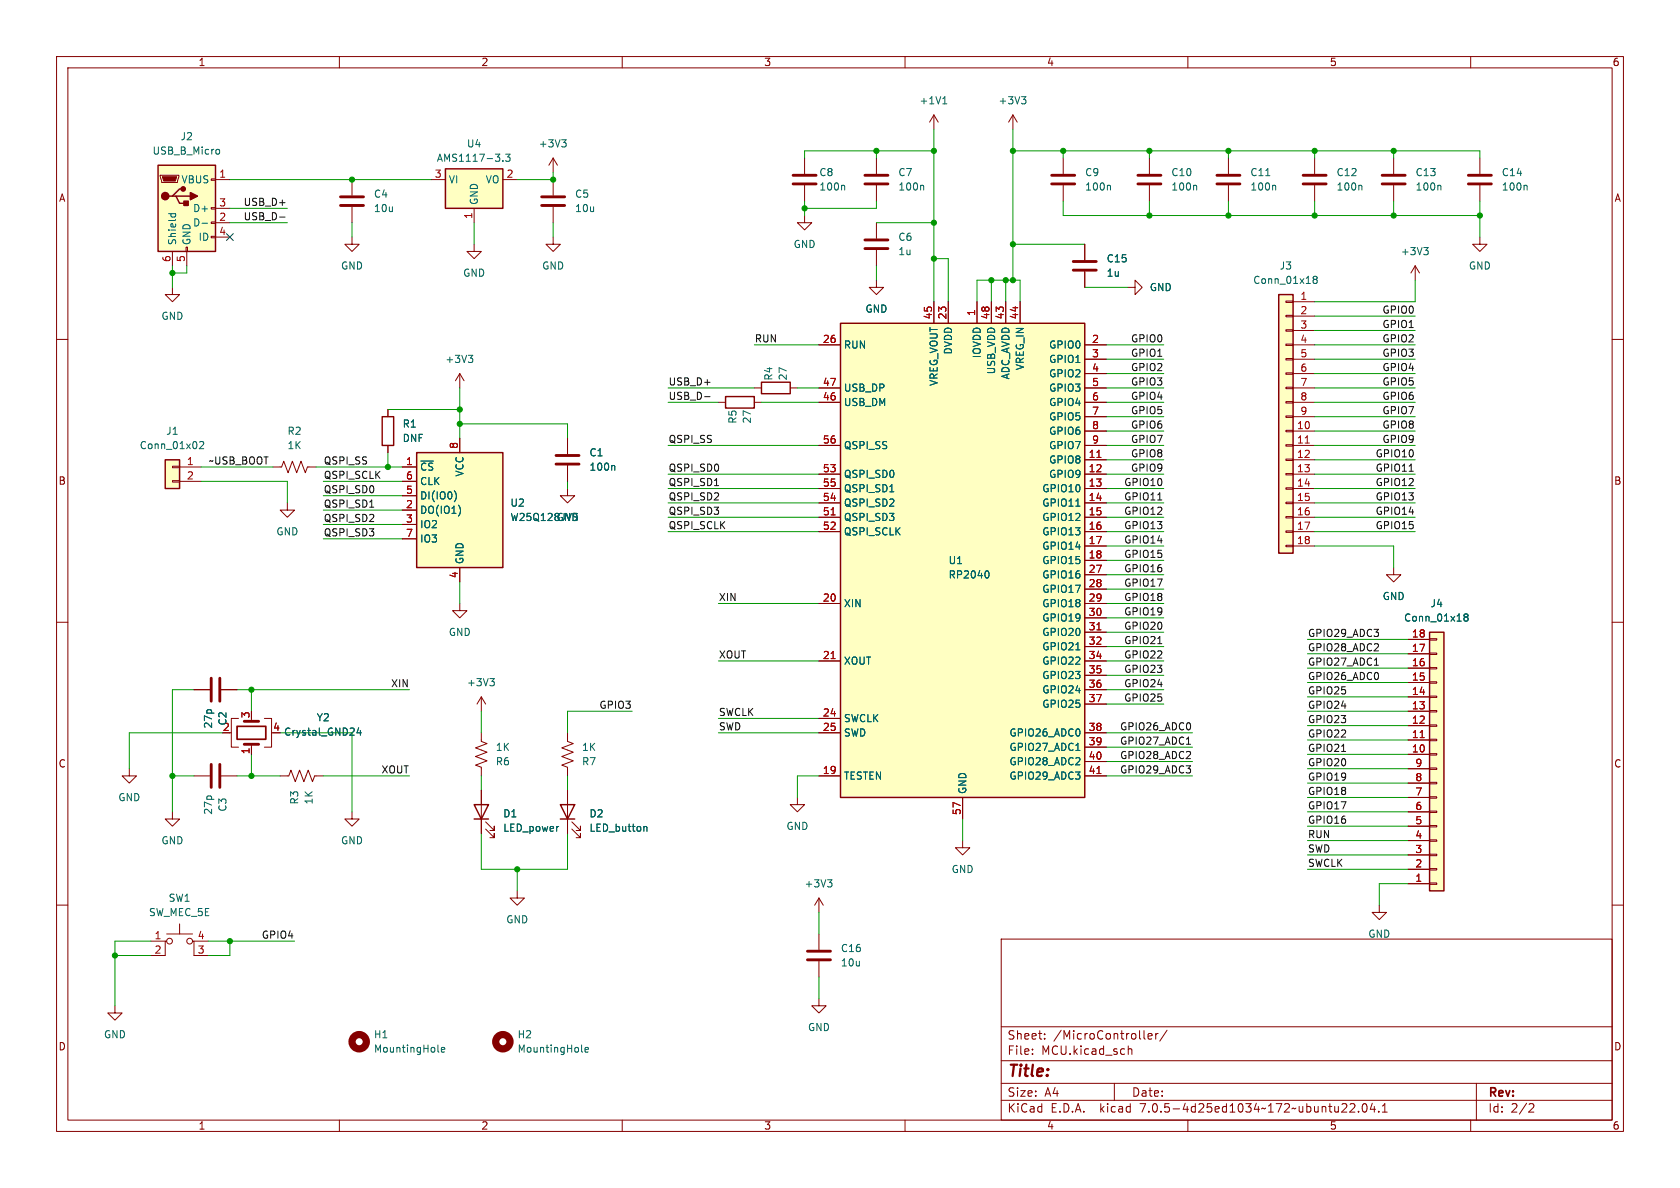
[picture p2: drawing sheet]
<svg xmlns="http://www.w3.org/2000/svg" width="297mm" height="210mm" viewBox="0 0 297 210" stroke-linecap="round" stroke-linejoin="round" font-family="sans-serif">
<g fill="none" stroke="#840000" stroke-width=".18">
<path d="M10 10h277v190h-277zM12 12h273v186h-273zM60 10v2M110 10v2M160 10v2M210 10v2M260 10v2M28.3 31h3.3v.2l-.2 1.1h-2.8zM37.3 39.2h.8v.3h-.8zM37.3 36.7h.8v.3h-.8zM37.3 31.6h.8v.3h-.8zM38.1 31.8h2.5"/>
<path d="M38.1 39.4h2.5M38.1 36.8h2.5M62.2 31.8v2.7M62.2 36.6v2.8M76.2 31.8h2.5M83.8 36.8v2.6M88.9 31.8h2.5M97.8 27.9v2.6M97.8 31.8v2.7M97.8 36.6v2.8M97.8 27.9l-.8 1.3M97.8 27.9l.8 1.3"/>
<path d="M142.2 38.1v1.3h1.3l-1.3 1.2-1.2-1.2h1.2M142.2 27.9v2.8M142.2 32.8v2.8M154.9 27.9v2.8M154.9 32.8v2.8M154.9 39.4v2.8M165.1 20.3v2.6M165.1 20.3l-.8 1.3M165.1 20.3l.8 1.3M179.1 20.3l-.8 1.3M179.1 20.3v2.6M179.1 20.3l.7 1.3"/>
<path d="M188 27.9v2.8M188 32.8v2.8M203.2 27.9v2.8M203.2 32.8v2.8M217.2 27.9v2.8M217.2 32.8v2.8M232.4 27.9v2.8M232.4 32.8v2.8M246.4 27.9v2.8M246.4 32.8v2.8M261.6 27.9v2.8M261.6 32.8v2.8"/>
<path d="M10 60h2M30.5 50.8v1.3h1.2l-1.2 1.2-1.3-1.2h1.3M30.5 44.5v2.5M32.9 43.7h.2v.8h-.2zM33 44.5v2.5M37.3 41.8h.8v.2h-.8zM38.1 41.9h2.5M62.2 41.9v1.3h1.3l-1.3 1.3-1.2-1.3h1.2M83.8 43.2v1.3h1.3l-1.3 1.2-1.3-1.2h1.3M97.8 41.9v1.3h1.3l-1.3 1.3-1.3-1.3h1.3M154.9 49.5v1.3h1.3l-1.3 1.3-1.2-1.3h1.2M154.9 44.2v2.8"/>
<path d="M165.1 53.3v3.9M167.6 53.3v3.9M172.7 53.3v3.9M175.3 53.3v3.9M177.8 53.3v3.9M180.3 53.3v3.9M191.8 43.2v2.8M191.8 48v2.8M199.4 50.8h1.3v-1.3l1.2 1.3-1.2 1.3v-1.3M227.3 58.3h1.3v.2h-1.3zM227.3 55.8h1.3v.2h-1.3zM227.3 53.2h1.3v.3h-1.3z"/>
<path d="M228.6 53.3h3.8M228.6 55.9h3.8M228.6 58.4h3.8M250.2 47l-.8 1.3M250.2 47v2.5M250.2 47l.8 1.3M261.6 41.9v1.3h1.3l-1.3 1.3-1.3-1.3h1.3M285 60h2M68.6 72.4v1.3M68.6 78.7v1.3M81.3 66v2.6M81.3 77.5v2.5"/>
<path d="M81.3 66l-.8 1.3M81.3 66l.7 1.3M100.3 77.5v2.8M127 71.1h1.3M133.3 68.6h1.3M133.3 71.1h1.3M139.7 68.6h1.3M144.8 68.6h3.8M144.8 71.1h3.8M144.8 78.7h3.8M144.8 61h3.8M191.8 68.6h3.8"/>
<path d="M191.8 71.1h3.8M191.8 76.2h3.8M191.8 78.7h3.8M191.8 61h3.8M191.8 63.5h3.8M191.8 66h3.8M191.8 73.7h3.8M227.3 78.6h1.3v.3h-1.3zM227.3 76.1h1.3v.2h-1.3zM227.3 73.5h1.3v.3h-1.3zM227.3 71h1.3v.2h-1.3zM227.3 68.5h1.3v.2h-1.3z"/>
<path d="M227.3 65.9h1.3v.3h-1.3zM227.3 63.4h1.3v.2h-1.3zM227.3 60.8h1.3v.3h-1.3zM228.6 68.6h3.8M228.6 71.1h3.8M228.6 76.2h3.8M228.6 78.7h3.8M228.6 61h3.8M228.6 63.5h3.8M228.6 66h3.8M228.6 73.7h3.8M30.5 85h1.2v.2h-1.2z"/>
<path d="M30.5 82.4h1.2v.3h-1.2zM31.7 82.6h3.9M31.7 85.1h3.9M48.3 82.6h1.5l.4-1.1 .7 2.1 .8-2.1 .8 2.1 .7-2.1 .8 2.1 .4-1h1.5M50.8 88.9v1.3h1.3l-1.3 1.2-1.3-1.2h1.3M71.1 82.6h2.6M71.1 90.2h2.6M71.1 92.7h2.6M71.1 87.6h2.6M71.1 85.1h2.6M71.1 95.3h2.6M100.3 86.4v1.2h1.3l-1.3 1.3-1.2-1.3h1.2"/>
<path d="M100.3 82.3v2.8M144.8 83.8h3.8M144.8 86.4h3.8M144.8 88.9h3.8M144.8 91.4h3.8M144.8 94h3.8M191.8 81.3h3.8M191.8 83.8h3.8M191.8 86.4h3.8M191.8 88.9h3.8M191.8 91.4h3.8M191.8 94h3.8"/>
<path d="M191.8 96.5h3.8M191.8 99.1h3.8M227.3 96.4h1.3v.2h-1.3zM227.3 93.9h1.3v.2h-1.3zM227.3 91.3h1.3v.3h-1.3zM227.3 88.8h1.3v.2h-1.3zM227.3 86.2h1.3v.3h-1.3zM227.3 83.7h1.3v.2h-1.3zM227.3 81.2h1.3v.2h-1.3zM228.6 81.3h3.8M228.6 83.8h3.8M228.6 86.4h3.8"/>
<path d="M228.6 88.9h3.8M228.6 91.4h3.8M228.6 94h3.8M228.6 96.5h3.8M10 110h2M81.3 106.7v1.3h1.2l-1.2 1.2-1.3-1.2h1.3M81.3 100.3v2.6M144.8 106.7h3.8M144.8 116.8h3.8M191.8 106.7h3.8M191.8 116.8h3.8M191.8 101.6h3.8"/>
<path d="M191.8 104.1h3.8M191.8 109.2h3.8M191.8 111.8h3.8M191.8 114.3h3.8M191.8 119.4h3.8M246.4 100.3v1.3h1.2l-1.2 1.3-1.3-1.3h1.3M248.9 118.1h3.8M248.9 115.6h3.8M248.9 113h3.8M252.7 112.9h1.3v.3h-1.3zM252.7 115.4h1.3v.3h-1.3zM252.7 118h1.3v.2h-1.3z"/>
<path d="M285 110h2M22.9 135.9v1.3h1.2l-1.2 1.2-1.3-1.2h1.3M34.3 137.2h2.8M34.3 121.9h2.8M39.1 137.2h2.8M39.1 121.9h2.8M40.6 129.5h.3M42.2 127h-1.3v5.1h1.3M44.4 131.6v1.8M46.7 127h1.3v5.1h-1.3M49.5 137.2h1.6l.3-1.1 .8 2.1 .8-2.1 .7 2.1 .8-2.1 .7 2.1 .4-1h1.5M85.1 129.5v1.6l1 .3-2 .8 2 .8-2 .7 2 .8-2 .8 1 .3v1.6"/>
<path d="M85.1 123.2v2.5M85.1 139.7v7.6M85.1 123.2l-.8 1.3M85.1 123.2l.8 1.3M100.3 129.5v1.6l1 .3-2 .8 2 .8-2 .7 2 .8-2 .8 1 .3v1.6M100.3 139.7v7.6M144.8 137.2h3.8M144.8 127h3.8M144.8 129.5h3.8M191.8 137.2h3.8M191.8 129.5h3.8M191.8 121.9h3.8"/>
<path d="M191.8 124.5h3.8M191.8 132.1h3.8M191.8 134.6h3.8M248.9 133.4h3.8M248.9 130.8h3.8M248.9 128.3h3.8M248.9 125.7h3.8M248.9 123.2h3.8M248.9 120.7h3.8M248.9 138.4h3.8M248.9 135.9h3.8M252.7 120.5h1.3v.3h-1.3z"/>
<path d="M252.7 123.1h1.3v.2h-1.3zM252.7 125.6h1.3v.3h-1.3zM252.7 128.1h1.3v.3h-1.3zM252.7 130.7h1.3v.2h-1.3zM252.7 133.2h1.3v.3h-1.3zM252.7 135.8h1.3v.2h-1.3zM252.7 138.3h1.3v.3h-1.3zM10 160h2M30.5 143.5v1.3h1.2l-1.2 1.3-1.3-1.3h1.3M62.2 143.5v1.3h1.3l-1.3 1.3-1.2-1.3h1.2M85.9 146.6l1.5 1.5v-.8v.8h-.8M85.9 145.3l1.5 1.5v-.7v.7h-.8"/>
<path d="M91.4 157.5v1.3h1.3l-1.3 1.2-1.2-1.2h1.2M101.1 146.6l1.5 1.5v-.8v.8h-.7M101.1 145.3l1.5 1.5v-.7v.7h-.7M141 141v1.2h1.2l-1.2 1.3-1.3-1.3h1.3M144.8 158.8l-.8 1.2M144.8 158.8v2.5M144.8 158.8l.7 1.2M170.2 148.6v1.3h1.2l-1.2 1.2-1.3-1.2h1.3M170.2 141v3.8M248.9 156.2h3.8M248.9 153.7h3.8M248.9 151.1h3.8"/>
<path d="M248.9 148.6h3.8M248.9 146.1h3.8M248.9 143.5h3.8M248.9 141h3.8M252.7 140.8h1.3v.3h-1.3zM252.7 143.4h1.3v.2h-1.3zM252.7 145.9h1.3v.3h-1.3zM252.7 148.5h1.3v.2h-1.3zM252.7 151h1.3v.3h-1.3zM252.7 153.5h1.3v.3h-1.3zM252.7 156.1h1.3v.2h-1.3zM285 160h2"/>
<path d="M20.3 177.8v1.3h1.3l-1.3 1.2-1.3-1.2h1.3M26.7 166.4h2.5M29.5 166.4h-.3v2.5h-2.5M29.5 165.1h4.5M31.7 163.3v1.8M34 166.4h.3v2.5h2.5M34.3 166.4h2.5M144.8 176.5v1.3h1.2l-1.2 1.3-1.3-1.3h1.3M144.8 165.1v2.8M144.8 169.9v2.8M177 166h108v32h-108zM243.8 160v1.3h1.3l-1.3 1.3-1.2-1.3h1.2"/>
<path d="M60 198v2M110 198v2M160 198v2M177 194.5h108M177 191.5h108M177 187.5h108M177 181.5h108M182.5 186.3v.1M182.5 185.5v.1M184.7 183.6v.1M184.7 182.8v.1M197 191.5v3"/>
<path d="M199.5 184.9v1.5M199.5 185.5l.2-.1 .3 .1 .1 .9M202.2 182.2v1.3l.3 .2M203 183.2l.7-.1-.1-.3-.4-.1-.2 .2v.7h.6M204.3 182.7v1M204.7 182.7l-.2 .1-.2 .2M206.3 182.1l-1.3 2M210 198v2M237.2 196.6h.9M238 195.2v.5M238.7 195.2l.5-.1 .3 .1v.3l-.9 1.1h.9M240.2 196.5v.1"/>
<path d="M241 195.2l.2-.1a.81 .81 0 0 1 .6 .6 .81 .81 0 0 1-.3 .8l-.2 .1a.81 .81 0 0 1-.3-1.4zM242.6 195l-.4 1.1h1M243 195.6v1M243.7 196.5v.1M244.4 196.6h.8M244.4 195.5l.4-.4v1.5M260 198v2M261 191.5v6.5M270.5 195.1l.5 .1 .2 .3-1 1.1h1"/>
<circle cx="30" cy="166.4" r=".51"/>
<circle cx="33.5" cy="166.4" r=".51"/>
</g>
<g fill="none" stroke="#840000" stroke-width=".51">
<path d="M60.2 36.3h4.1M60.2 34.8h4.1M95.8 36.3h4M95.8 34.8h4M140.2 32.5h4.1M140.2 31h4.1M152.9 32.5h4.1M152.9 31h4.1M185.9 32.5h4.1M185.9 31h4.1M201.2 32.5h4M201.2 31h4"/>
<path d="M215.1 32.5h4.1M215.1 31h4.1M230.4 32.5h4M230.4 31h4M244.3 32.5h4.1M244.3 31h4.1M259.6 32.5h4.1M259.6 31h4.1M152.9 43.9h4.1M152.9 42.4h4.1M189.7 46.2h4.1M189.7 47.8h4.1"/>
<path d="M98.3 82h4.1M98.3 80.5h4.1M37.3 119.9v4.1M38.9 119.9v4.1M37.3 135.1v4.1M38.9 135.1v4.1M43.2 131.6h2.5M43.2 127.5h2.5M142.7 169.7h4.1M142.7 168.1h4.1"/>
</g>
<g fill="none" stroke="#840000" stroke-width=".25">
<path d="M27.9 29.2h10.2v15.3h-10.2zM30.5 34.7h.6l.6 1.2h1.3M31.1 34.7h2.6M32.4 33.4h-.7l-1.2 1.3h-.7M78.7 29.8h10.2v7h-10.2zM148.6 57.2h43.2v83.8h-43.2zM226.1 52.1h2.5v45.7h-2.5zM67.6 73.7h2v5h-2zM128.3 70.1h5v2h-5zM134.6 67.6h5.1v2h-5.1zM29.2 81.3h2.5v5.1h-2.5zM73.7 80h15.2v20.3h-15.2z"/>
<path d="M252.7 111.8h2.6v45.7h-2.6zM83.8 142.2h2.6l-1.3 2.6zM83.8 144.8h2.6M99.1 142.2h2.5l-1.3 2.6zM99.1 144.8h2.5"/>
</g>
<g fill="none" stroke="#006464" stroke-width=".18">
<path d="M166.7 18.4h.7M166.9 17.3l.1-.2v1.3M180.6 17.1h.8l-.5 .5M181.1 17.6l.3 .2v.3l-.3 .3M29.8 37.8h1.3M30.3 37.8l-.1 .3M31 37.8l.1 .3M35.7 39.5h1M38.4 26.4l.3 .1 .1 .1v.5l-.4 .1M88.9 28.4v.1M89.4 27.2h.8l-.5 .5 .4 .2v.5l-.2 .1-.5-.1M99.3 24.7h.8l-.4 .5"/>
<path d="M99.8 25.2l.3 .2v.3l-.3 .3M149.1 32.8l.2 .1v.7M163.1 32.8l.2 .1v.7M196.1 32.8l.2 .1v.7M211.4 32.8l.2 .1v.7M225.3 32.8l.2 .1v.7M240.6 32.8l.2 .1v.7M254.6 32.8l.1 .1v.7M269.8 32.8l.2 .1v.7M232.4 49.4l-.3-.3 .3-.3h.2l.3 .3-.3 .3M232.4 49.4l-.3 .2 .1 .4 .2 .1 .3-.1 .2-.1v-.3l-.3-.2M232.4 49.4h.2"/>
<path d="M251.7 43.8h.8l-.4 .4M252.2 44.2l.3 .3v.3l-.3 .2M35.3 78.2l.5-.2 .2 .4-.8 .9h.8M82.8 62.8h.8l-.4 .5M83.3 63.3l.3 .2v.3l-.3 .3M80.4 86.8a1.49 1.49 0 0 1 0 1.8M81.3 89.8v.9M108.5 82.3l.2 .2v.6M157.3 86.9h.7M190.2 89.5h.7M86.6 120h.8l-.4 .4M174.5 100.9a.79 .79 0 0 1 0 1.3"/>
<path d="M190.2 114.9h.7M259 109.1l-.2-.3 .2-.3 .4 .1 .1 .2-.2 .3M259 109.1l-.2 .2v.3l.2 .2 .4-.1 .1-.1v-.3l-.2-.2M259 109.1h.3M63.4 128.6l-.3 .9h.8M63.7 129.1v.9M87.1 120.4l.3 .3v.3l-.3 .2M190.2 132.7h.7M98.6 146.1h.2M113.9 146.2h.4l.1 .7M146.3 155.5h.8l-.4 .5M146.8 156l.3 .2v.3l-.3 .3"/>
<path d="M77.5 185.9l.1 .1M78 185.6l.6-.1v-.3h-.4l-.2 .1 .1 .6h.5M102.9 185.9l.1 .1M103.4 185.6l.6-.1v-.3h-.4l-.2 .1 .1 .6h.5"/>
</g>
<g fill="#ffffc2" stroke="#ffffc2" stroke-width=".18">
<path d="M73.7 80h15.2v20.3h-15.2z"/>
<path d="M78.7 29.8h10.2v7h-10.2z"/>
<path d="M226.1 52.1h2.5v45.7h-2.5z"/>
<path d="M252.7 111.8h2.6v45.7h-2.6z"/>
<path d="M148.6 57.2h43.2v83.8h-43.2z"/>
<path d="M29.2 81.3h2.5v5.1h-2.5z"/>
<path d="M27.9 29.2h10.2v15.3h-10.2z"/>
</g>
<path d="M230.7 78.3h.8M146.9 91h.8M193.9 80.9h.7M146.9 116.4h.8M193.9 111.3h.7M193.9 136.7h.7M251.1 130.4h.7" fill="none" stroke="#a90000" stroke-width=".18"/>
<g fill="none" stroke="#840000" stroke-width="1.3">
<circle cx="63.5" cy="184.1" r="1.27"/>
<circle cx="88.9" cy="184.1" r="1.27"/>
</g>
<path d="M41.9 128.4h5.1v2.3h-5.1z" fill="none" stroke="#840000" stroke-width=".3"/>
<g fill="#840000" stroke="#840000" stroke-width=".25">
<path d="M33.7 34l1.2 .7-1.2 .6z"/>
<path d="M32.5 35.6h.8v.7h-.8z"/>
<circle cx="29.2" cy="34.7" r=".63"/>
<circle cx="32.4" cy="33.4" r=".38"/>
</g>
<path d="M28.7 31.2h2.5l-.2 .8h-2z" fill="#840000" stroke="#840000" stroke-width=".18"/>
<path d="M49.4 38.4h1M124.6 70.1h.9M65.4 89.7h.7M126.3 85.8h.7M204.7 88.4h.7M249.1 83.3h.7M204.7 113.8h.7M243 117.6h.7M209.8 131.6h.7M237.2 132.8h.7" fill="none" stroke="#0f0f0f" stroke-width=".18"/>
<g fill="none" stroke="#009600" stroke-width=".18">
<path d="M40.6 39.4h10.2M40.6 31.8h35.6M40.6 36.8h10.2M62.2 39.4v2.5M83.8 39.4v3.8M97.8 30.5v1.3h-6.4M97.8 39.4v2.5M142.2 35.6v2.5M154.9 39.4h10.2M154.9 35.6v1.2h-12.7M154.9 26.7v1.2M165.1 26.7h-22.9v1.2"/>
<path d="M165.1 22.9v30.4M179.1 26.7h82.5v1.2M179.1 22.9v26.6M188 35.6v2.5h73.6M188 26.7v1.2M203.2 26.7v1.2M203.2 35.6v2.5M217.2 26.7v1.2M217.2 35.6v2.5M232.4 26.7v1.2M232.4 35.6v2.5M246.4 26.7v1.2"/>
<path d="M246.4 35.6v2.5M261.6 35.6v6.3M30.5 47v3.8M33 47v1.3h-2.5M154.9 47v2.5M165.1 45.7h2.5v7.6M172.7 53.3v-3.8h7.6v3.8M175.3 49.5v3.8M177.8 49.5v3.8M179.1 43.2h12.7M191.8 50.8h7.6M232.4 55.9h17.8"/>
<path d="M232.4 58.4h17.8M250.2 49.5v3.8h-17.8M68.6 72.4h12.7M81.3 68.6v8.9M81.3 74.9h19v2.6M118.1 78.7h26.7M118.1 68.6h15.2M118.1 71.1h8.9M133.3 61h11.5M134.6 71.1h10.2M141 68.6h3.8M195.6 61h10.1"/>
<path d="M195.6 78.7h10.1M195.6 76.2h10.1M195.6 63.5h10.1M195.6 68.6h10.1M195.6 66h10.1M195.6 71.1h10.1M195.6 73.7h10.1M232.4 61h17.8M232.4 78.7h17.8M232.4 76.2h17.8M232.4 63.5h17.8M232.4 68.6h17.8"/>
<path d="M232.4 66h17.8M232.4 71.1h17.8M232.4 73.7h17.8M35.6 82.6h12.7M35.6 85.1h15.2v3.8M55.9 82.6h15.2M57.1 92.7h14M57.1 90.2h14M57.1 87.6h14M57.1 95.3h14M57.1 85.1h14M68.6 80v2.6"/>
<path d="M100.3 85.1v1.3M118.1 86.4h26.7M118.1 83.8h26.7M118.1 91.4h26.7M118.1 88.9h26.7M118.1 94h26.7M195.6 86.4h10.1M195.6 81.3h10.1M195.6 83.8h10.1M195.6 96.5h10.1M195.6 91.4h10.1M195.6 88.9h10.1"/>
<path d="M195.6 94h10.1M195.6 99.1h10.1M232.4 96.5h14v3.8M232.4 86.4h17.8M232.4 81.3h17.8M232.4 83.8h17.8M232.4 91.4h17.8M232.4 88.9h17.8M232.4 94h17.8M81.3 102.9v3.8M127 106.7h17.8M127 116.8h17.8"/>
<path d="M195.6 104.1h10.1M195.6 101.6h10.1M195.6 111.8h10.1M195.6 119.4h10.1M195.6 106.7h10.1M195.6 116.8h10.1M195.6 109.2h10.1M195.6 114.3h10.1M231.1 118.1h17.8M231.1 113h17.8M231.1 115.6h17.8M30.5 137.2h3.8"/>
<path d="M34.3 121.9h-3.8v21.6M39.4 129.5h-16.5v6.4M41.9 137.2h7.6M41.9 121.9h30.5M44.4 121.9v3.8M44.4 133.4v3.8M49.5 129.5h12.7v14M57.1 137.2h15.3M85.1 125.7v3.8M85.1 137.2v2.5M100.3 137.2v2.5M111.8 125.7h-11.5v3.8"/>
<path d="M127 129.5h17.8M127 127h17.8M144.8 137.2h-3.8v3.8M195.6 137.2h15.2M195.6 132.1h15.2M195.6 129.5h15.2M195.6 134.6h15.2M195.6 124.5h10.1M195.6 121.9h10.1M231.1 120.7h17.8M231.1 123.2h17.8M231.1 125.7h17.8"/>
<path d="M231.1 135.9h17.8M231.1 128.3h17.8M231.1 130.8h17.8M231.1 133.4h17.8M231.1 138.4h17.8M85.1 147.3v6.4h15.2v-6.4M91.4 153.7v3.8M170.2 144.8v3.8M231.1 153.7h17.8M231.1 148.6h17.8M231.1 143.5h17.8M231.1 151.1h17.8"/>
<path d="M231.1 141h17.8M231.1 146.1h17.8M248.9 156.2h-5.1v3.8M20.3 168.9h6.4M26.7 166.4h-6.4v11.4M36.8 166.4h15.3M40.6 166.4v2.5h-3.8M144.8 161.3v3.8M144.8 172.7v3.8"/>
</g>
<path d="M40 41.3l1.2 1.2M41.2 41.3l-1.2 1.2" fill="none" stroke="#000084" stroke-width=".18"/>
<g fill="#009600" stroke="#009600" stroke-width=".18">
<circle cx="40.6" cy="166.4" r=".46"/>
<circle cx="44.4" cy="121.9" r=".46"/>
<circle cx="44.4" cy="137.2" r=".46"/>
<circle cx="20.3" cy="168.9" r=".46"/>
<circle cx="30.5" cy="137.2" r=".46"/>
<circle cx="30.5" cy="48.3" r=".46"/>
<circle cx="68.6" cy="82.6" r=".46"/>
<circle cx="97.8" cy="31.8" r=".46"/>
<circle cx="62.2" cy="31.8" r=".46"/>
<circle cx="81.3" cy="72.4" r=".46"/>
<circle cx="81.3" cy="74.9" r=".46"/>
<circle cx="91.4" cy="153.7" r=".46"/>
<circle cx="203.2" cy="38.1" r=".46"/>
<circle cx="142.2" cy="36.8" r=".46"/>
<circle cx="165.1" cy="45.7" r=".46"/>
<circle cx="165.1" cy="39.4" r=".46"/>
<circle cx="232.4" cy="38.1" r=".46"/>
<circle cx="246.4" cy="38.1" r=".46"/>
<circle cx="261.6" cy="38.1" r=".46"/>
<circle cx="246.4" cy="26.7" r=".46"/>
<circle cx="232.4" cy="26.7" r=".46"/>
<circle cx="179.1" cy="43.2" r=".46"/>
<circle cx="203.2" cy="26.7" r=".46"/>
<circle cx="217.2" cy="26.7" r=".46"/>
<circle cx="217.2" cy="38.1" r=".46"/>
<circle cx="179.1" cy="49.5" r=".46"/>
<circle cx="175.3" cy="49.5" r=".46"/>
<circle cx="177.8" cy="49.5" r=".46"/>
<circle cx="188" cy="26.7" r=".46"/>
<circle cx="179.1" cy="26.7" r=".46"/>
<circle cx="165.1" cy="26.7" r=".46"/>
<circle cx="154.9" cy="26.7" r=".46"/>
</g>
<text font-size="2.8" fill="#840000" x="178" y="190.8">Title:</text>
<g font-size="2.1" fill="#840000">
<text x="178" y="183.9">Sheet:</text>
<text x="186.2" y="183.9">/MicroController/</text>
<text x="178" y="186.6">File:</text>
<text x="184" y="186.6">MCU.kicad_sch</text>
<text x="178" y="196.8">KiCad</text>
<text x="178" y="194">Size:</text>
<text x="184.6" y="194">A4</text>
<text x="185.7" y="196.8">E.D.A.</text>
<text x="194.4" y="196.8">kicad</text>
<text x="200" y="194">Date:</text>
<text x="201.5" y="196.8">7.0.5-4d25ed1034~172~ubuntu22.04.1</text>
<text x="263" y="194.2">Rev:</text>
<text x="263" y="196.8">Id:</text>
<text x="267" y="196.8">2/2</text>
</g>
<g font-size="1.8" fill="#840000">
<text x="35" y="11.8">1</text>
<text x="85" y="11.8">2</text>
<text x="135" y="11.8">3</text>
<text x="185" y="11.8">4</text>
<text x="235" y="11.8">5</text>
<text x="285" y="11.8">6</text>
<text x="10.4" y="35.8">A</text>
<text x="285.4" y="35.8">A</text>
<text x="10.3" y="85.8">B</text>
<text x="285.3" y="85.8">B</text>
<text x="10.3" y="135.8">C</text>
<text x="285.3" y="135.8">C</text>
<text x="10.3" y="185.8">D</text>
<text x="285.3" y="185.8">D</text>
<text x="35" y="199.8">1</text>
<text x="85" y="199.8">2</text>
<text x="135" y="199.8">3</text>
<text x="185" y="199.8">4</text>
<text x="235" y="199.8">5</text>
<text x="285" y="199.8">6</text>
</g>
<g font-size="1.8" fill="#006464">
<text x="162.5" y="18.6">+1V1</text>
<text x="176.5" y="18.6">+3V3</text>
<text x="26.9" y="27.5">USB_B_Micro</text>
<text x="31.9" y="25">J2</text>
<text x="77.2" y="28.8">AMS1117-3.3</text>
<text x="82.5" y="26.2">U4</text>
<text x="95.2" y="26.2">+3V3</text>
<text x="32.1" y="32.6">VBUS</text>
<text x="66" y="35.1">C4</text>
<text x="79.2" y="32.6">VI</text>
<text x="85.8" y="32.6">VO</text>
<text x="101.6" y="35.1">C5</text>
<text x="144.8" y="31.3">C8</text>
<text x="144.8" y="33.8">100n</text>
<text x="158.8" y="31.3">C7</text>
<text x="158.8" y="33.8">100n</text>
<text x="191.8" y="31.3">C9</text>
<text x="191.8" y="33.8">100n</text>
<text x="207" y="31.3">C10</text>
<text x="207" y="33.8">100n</text>
<text x="221" y="31.3">C11</text>
<text x="221" y="33.8">100n</text>
<text x="236.2" y="31.3">C12</text>
<text x="236.2" y="33.8">100n</text>
<text x="250.2" y="31.3">C13</text>
<text x="250.2" y="33.8">100n</text>
<text x="265.4" y="31.3">C14</text>
<text x="265.4" y="33.8">100n</text>
<text x="34.1" y="40.2">D-</text>
<text x="34.1" y="37.7">D+</text>
<text x="66" y="37.7">10u</text>
<text x="84.6" y="36.3" transform="rotate(-90 84.6 36.3)">GND</text>
<text x="101.6" y="37.7">10u</text>
<text x="31.3" y="43.4" transform="rotate(-90 31.3 43.4)">Shield</text>
<text x="33.8" y="43.4" transform="rotate(-90 33.8 43.4)">GND</text>
<text x="35.1" y="42.7">ID</text>
<text x="60.2" y="47.8">GND</text>
<text x="95.8" y="47.8">GND</text>
<text x="140.2" y="44">GND</text>
<text x="158.8" y="42.7">C6</text>
<text x="158.8" y="45.3">1u</text>
<text x="195.6" y="46.5">C15</text>
<text x="226.2" y="47.8">J3</text>
<text x="247.6" y="45.3">+3V3</text>
<text x="259.6" y="47.8">GND</text>
<text x="81.8" y="49.1">GND</text>
<text x="195.6" y="49.1">1u</text>
<text x="203.2" y="51.6">GND</text>
<text x="221.5" y="50.4">Conn_01x18</text>
<text x="28.5" y="56.7">GND</text>
<text x="152.9" y="55.4">GND</text>
<text x="78.7" y="64.3">+3V3</text>
<text x="149.1" y="61.8">RUN</text>
<text x="168.5" y="62.7" transform="rotate(-90 168.5 62.7)">DVDD</text>
<text x="173.5" y="63.3" transform="rotate(-90 173.5 63.3)">IOVDD</text>
<text x="181.2" y="65.5" transform="rotate(-90 181.2 65.5)">VREG_IN</text>
<text x="185.5" y="61.8">GPIO0</text>
<text x="185.5" y="64.3">GPIO1</text>
<text x="136.7" y="67.3" transform="rotate(-90 136.7 67.3)">R4</text>
<text x="139.3" y="67.3" transform="rotate(-90 139.3 67.3)">27</text>
<text x="149.1" y="71.9">USB_DM</text>
<text x="149.1" y="69.4">USB_DP</text>
<text x="165.9" y="68.2" transform="rotate(-90 165.9 68.2)">VREG_VOUT</text>
<text x="176.1" y="66.2" transform="rotate(-90 176.1 66.2)">USB_VDD</text>
<text x="178.6" y="67.1" transform="rotate(-90 178.6 67.1)">ADC_AVDD</text>
<text x="185.5" y="66.9">GPIO2</text>
<text x="185.5" y="69.4">GPIO3</text>
<text x="185.5" y="71.9">GPIO4</text>
<text x="29.3" y="77">J1</text>
<text x="50.8" y="77">R2</text>
<text x="71.1" y="75.8">R1</text>
<text x="130.4" y="75" transform="rotate(-90 130.4 75)">R5</text>
<text x="132.9" y="74.9" transform="rotate(-90 132.9 74.9)">27</text>
<text x="185.5" y="74.5">GPIO5</text>
<text x="185.5" y="77">GPIO6</text>
<text x="24.6" y="79.6">Conn_01x02</text>
<text x="50.8" y="79.6">1K</text>
<text x="71.1" y="78.3">DNF</text>
<text x="74.2" y="83.4">~{CS}</text>
<text x="104.1" y="80.8">C1</text>
<text x="104.1" y="83.4">100n</text>
<text x="149.1" y="79.6">QSPI_SS</text>
<text x="185.5" y="82.1">GPIO8</text>
<text x="185.5" y="79.6">GPIO7</text>
<text x="74.2" y="88.5">DI(IO0)</text>
<text x="74.2" y="85.9">CLK</text>
<text x="82.1" y="84.3" transform="rotate(-90 82.1 84.3)">VCC</text>
<text x="90.2" y="89.7">U2</text>
<text x="149.1" y="84.6">QSPI_SD0</text>
<text x="149.1" y="89.7">QSPI_SD2</text>
<text x="149.1" y="87.2">QSPI_SD1</text>
<text x="184.2" y="87.2">GPIO10</text>
<text x="184.2" y="89.7">GPIO11</text>
<text x="185.5" y="84.6">GPIO9</text>
<text x="48.8" y="94.8">GND</text>
<text x="74.2" y="91">DO(IO1)</text>
<text x="74.2" y="93.5">IO2</text>
<text x="90.2" y="92.3">W25Q128JVS</text>
<text x="98.3" y="92.3">GND</text>
<text x="149.1" y="92.3">QSPI_SD3</text>
<text x="149.1" y="94.8">QSPI_SCLK</text>
<text x="184.2" y="92.3">GPIO12</text>
<text x="184.2" y="94.8">GPIO13</text>
<text x="74.2" y="96.1">IO3</text>
<text x="82.1" y="99.8" transform="rotate(-90 82.1 99.8)">GND</text>
<text x="167.6" y="99.9">U1</text>
<text x="184.2" y="97.3">GPIO14</text>
<text x="184.2" y="99.9">GPIO15</text>
<text x="149.1" y="107.5">XIN</text>
<text x="167.6" y="102.4">RP2040</text>
<text x="184.2" y="102.4">GPIO16</text>
<text x="184.2" y="105">GPIO17</text>
<text x="184.2" y="107.5">GPIO18</text>
<text x="244.4" y="106.2">GND</text>
<text x="252.8" y="107.5">J4</text>
<text x="79.3" y="112.6">GND</text>
<text x="184.2" y="110">GPIO19</text>
<text x="184.2" y="112.6">GPIO20</text>
<text x="248.2" y="110">Conn_01x18</text>
<text x="149.1" y="117.7">XOUT</text>
<text x="184.2" y="115.1">GPIO21</text>
<text x="184.2" y="117.7">GPIO22</text>
<text x="82.5" y="121.5">+3V3</text>
<text x="184.2" y="120.2">GPIO23</text>
<text x="184.2" y="122.7">GPIO24</text>
<text x="184.2" y="125.3">GPIO25</text>
<text x="37.7" y="128.8" transform="rotate(-90 37.7 128.8)">27p</text>
<text x="39.3" y="129.3">2</text>
<text x="40.2" y="128.3" transform="rotate(-90 40.2 128.3)">C2</text>
<text x="50.2" y="130.2">Crystal_GND24</text>
<text x="55.9" y="127.7">Y2</text>
<text x="149.1" y="127.8">SWCLK</text>
<text x="149.1" y="130.4">SWD</text>
<text x="178.4" y="130.4">GPIO26_ADC0</text>
<text x="87.6" y="135.4">R6</text>
<text x="87.6" y="132.9">1K</text>
<text x="102.8" y="135.4">R7</text>
<text x="102.8" y="132.9">1K</text>
<text x="149.1" y="138">TESTEN</text>
<text x="178.4" y="132.9">GPIO27_ADC1</text>
<text x="178.4" y="135.4">GPIO28_ADC2</text>
<text x="178.4" y="138">GPIO29_ADC3</text>
<text x="20.9" y="141.8">GND</text>
<text x="40.2" y="143.5" transform="rotate(-90 40.2 143.5)">C3</text>
<text x="52.9" y="142.3" transform="rotate(-90 52.9 142.3)">R3</text>
<text x="55.4" y="142.3" transform="rotate(-90 55.4 142.3)">1K</text>
<text x="171" y="140.5" transform="rotate(-90 171 140.5)">GND</text>
<text x="28.5" y="149.4">GND</text>
<text x="37.7" y="144.1" transform="rotate(-90 37.7 144.1)">27p</text>
<text x="60.2" y="149.4">GND</text>
<text x="88.9" y="144.7">D1</text>
<text x="88.9" y="147.2">LED_power</text>
<text x="104.1" y="144.7">D2</text>
<text x="104.1" y="147.2">LED_button</text>
<text x="139" y="146.9">GND</text>
<text x="168.2" y="154.5">GND</text>
<text x="29.8" y="159.6">SW1</text>
<text x="142.2" y="157">+3V3</text>
<text x="26.3" y="162.1">SW_MEC_5E</text>
<text x="89.4" y="163.4">GND</text>
<text x="241.8" y="165.9">GND</text>
<text x="148.6" y="168.5">C16</text>
<text x="148.6" y="171">10u</text>
<text x="18.3" y="183.7">GND</text>
<text x="66" y="183.7">H1</text>
<text x="91.4" y="183.7">H2</text>
<text x="142.8" y="182.4">GND</text>
<text x="66" y="186.2">MountingHole</text>
<text x="91.4" y="186.2">MountingHole</text>
</g>
<g font-size="1.8" fill="#a90000">
<text x="38.7" y="31.5">1</text>
<text x="76.8" y="31.5">3</text>
<text x="89.5" y="31.5">2</text>
<text x="38.7" y="39.1">2</text>
<text x="38.7" y="36.6">3</text>
<text x="38.7" y="41.7">4</text>
<text x="83.6" y="38.8" transform="rotate(-90 83.6 38.8)">1</text>
<text x="30.2" y="46.4" transform="rotate(-90 30.2 46.4)">6</text>
<text x="32.8" y="46.4" transform="rotate(-90 32.8 46.4)">5</text>
<text x="229.8" y="53.1">1</text>
<text x="164.8" y="56.5" transform="rotate(-90 164.8 56.5)">45</text>
<text x="167.4" y="56.5" transform="rotate(-90 167.4 56.5)">23</text>
<text x="172.5" y="55.9" transform="rotate(-90 172.5 55.9)">1</text>
<text x="175" y="56.5" transform="rotate(-90 175 56.5)">48</text>
<text x="177.5" y="56.5" transform="rotate(-90 177.5 56.5)">43</text>
<text x="180.1" y="56.5" transform="rotate(-90 180.1 56.5)">44</text>
<text x="229.8" y="55.6">2</text>
<text x="229.8" y="58.2">3</text>
<text x="145.4" y="60.7">26</text>
<text x="193" y="60.7">2</text>
<text x="193" y="63.2">3</text>
<text x="193" y="65.8">4</text>
<text x="229.8" y="60.7">4</text>
<text x="229.8" y="63.2">5</text>
<text x="229.8" y="65.8">6</text>
<text x="145.4" y="70.9">46</text>
<text x="145.4" y="68.3">47</text>
<text x="193" y="68.3">5</text>
<text x="193" y="70.9">6</text>
<text x="229.8" y="68.3">7</text>
<text x="229.8" y="70.9">8</text>
<text x="193" y="73.4">7</text>
<text x="193" y="75.9">8</text>
<text x="229.2" y="75.9">10</text>
<text x="229.8" y="73.4">9</text>
<text x="33" y="82.3">1</text>
<text x="71.7" y="82.3">1</text>
<text x="81" y="79.4" transform="rotate(-90 81 79.4)">8</text>
<text x="145.4" y="83.6">53</text>
<text x="145.4" y="78.5">56</text>
<text x="192.4" y="81">11</text>
<text x="192.4" y="83.6">12</text>
<text x="193" y="78.5">9</text>
<text x="229.2" y="78.5">11</text>
<text x="229.2" y="81">12</text>
<text x="229.2" y="83.6">13</text>
<text x="33" y="84.8">2</text>
<text x="71.7" y="89.9">2</text>
<text x="71.7" y="87.4">5</text>
<text x="71.7" y="84.8">6</text>
<text x="145.4" y="88.6">54</text>
<text x="145.4" y="86.1">55</text>
<text x="192.4" y="86.1">13</text>
<text x="192.4" y="88.6">14</text>
<text x="229.2" y="86.1">14</text>
<text x="229.2" y="88.6">15</text>
<text x="71.7" y="92.5">3</text>
<text x="71.7" y="95">7</text>
<text x="145.4" y="91.2">51</text>
<text x="145.4" y="93.7">52</text>
<text x="192.4" y="91.2">15</text>
<text x="192.4" y="93.7">16</text>
<text x="229.2" y="91.2">16</text>
<text x="229.2" y="93.7">17</text>
<text x="192.4" y="96.3">17</text>
<text x="192.4" y="98.8">18</text>
<text x="192.4" y="101.3">27</text>
<text x="229.2" y="96.3">18</text>
<text x="81" y="102.3" transform="rotate(-90 81 102.3)">4</text>
<text x="145.4" y="106.4">20</text>
<text x="192.4" y="103.9">28</text>
<text x="192.4" y="106.4">29</text>
<text x="192.4" y="109">30</text>
<text x="192.4" y="111.5">31</text>
<text x="249.6" y="112.8">18</text>
<text x="145.4" y="116.6">21</text>
<text x="192.4" y="114">32</text>
<text x="192.4" y="116.6">34</text>
<text x="192.4" y="119.1">35</text>
<text x="249.6" y="117.9">16</text>
<text x="249.6" y="115.3">17</text>
<text x="192.4" y="121.7">36</text>
<text x="192.4" y="124.2">37</text>
<text x="249.6" y="125.5">13</text>
<text x="249.6" y="122.9">14</text>
<text x="249.6" y="120.4">15</text>
<text x="44.2" y="127" transform="rotate(-90 44.2 127)">3</text>
<text x="48.2" y="129.3">4</text>
<text x="145.4" y="126.7">24</text>
<text x="145.4" y="129.3">25</text>
<text x="192.4" y="129.3">38</text>
<text x="192.4" y="131.8">39</text>
<text x="249.6" y="130.6">11</text>
<text x="249.6" y="128">12</text>
<text x="44.2" y="133.4" transform="rotate(-90 44.2 133.4)">1</text>
<text x="145.4" y="136.9">19</text>
<text x="192.4" y="134.4">40</text>
<text x="192.4" y="136.9">41</text>
<text x="249.6" y="133.1">10</text>
<text x="250.2" y="135.6">9</text>
<text x="250.2" y="143.3">6</text>
<text x="250.2" y="140.7">7</text>
<text x="250.2" y="138.2">8</text>
<text x="169.9" y="144.1" transform="rotate(-90 169.9 144.1)">57</text>
<text x="250.2" y="148.3">4</text>
<text x="250.2" y="145.8">5</text>
<text x="250.2" y="156">1</text>
<text x="250.2" y="153.4">2</text>
<text x="250.2" y="150.9">3</text>
<text x="27.3" y="166.1">1</text>
<text x="34.9" y="166.1">4</text>
<text x="27.3" y="168.7">2</text>
<text x="34.9" y="168.7">3</text>
</g>
<g font-size="1.8" fill="#0f0f0f">
<text x="43.1" y="36.5">USB_D+</text>
<text x="43.1" y="39">USB_D-</text>
<text x="244.4" y="58.1">GPIO1</text>
<text x="244.4" y="55.5">GPIO0</text>
<text x="133.3" y="60.6">RUN</text>
<text x="199.9" y="65.7">GPIO2</text>
<text x="199.9" y="63.2">GPIO1</text>
<text x="199.9" y="60.6">GPIO0</text>
<text x="244.4" y="65.7">GPIO4</text>
<text x="244.4" y="63.2">GPIO3</text>
<text x="244.4" y="60.6">GPIO2</text>
<text x="118.1" y="70.8">USB_D-</text>
<text x="118.1" y="68.2">USB_D+</text>
<text x="199.9" y="70.8">GPIO4</text>
<text x="199.9" y="68.2">GPIO3</text>
<text x="244.4" y="70.8">GPIO6</text>
<text x="244.4" y="68.2">GPIO5</text>
<text x="199.9" y="73.3">GPIO5</text>
<text x="199.9" y="75.9">GPIO6</text>
<text x="244.4" y="73.3">GPIO7</text>
<text x="244.4" y="75.9">GPIO8</text>
<text x="36.8" y="82.2">~USB_BOOT</text>
<text x="57.1" y="82.2">QSPI_SS</text>
<text x="118.1" y="78.4">QSPI_SS</text>
<text x="118.1" y="83.5">QSPI_SD0</text>
<text x="199.9" y="78.4">GPIO7</text>
<text x="199.9" y="83.5">GPIO9</text>
<text x="199.9" y="80.9">GPIO8</text>
<text x="243.2" y="83.5">GPIO11</text>
<text x="243.2" y="80.9">GPIO10</text>
<text x="244.4" y="78.4">GPIO9</text>
<text x="57.1" y="89.8">QSPI_SD1</text>
<text x="57.1" y="84.7">QSPI_SCLK</text>
<text x="57.1" y="87.3">QSPI_SD0</text>
<text x="118.1" y="86">QSPI_SD1</text>
<text x="118.1" y="88.6">QSPI_SD2</text>
<text x="198.7" y="88.6">GPIO11</text>
<text x="198.7" y="86">GPIO10</text>
<text x="243.2" y="86">GPIO12</text>
<text x="243.2" y="88.6">GPIO13</text>
<text x="57.1" y="92.4">QSPI_SD2</text>
<text x="57.1" y="94.9">QSPI_SD3</text>
<text x="118.1" y="91.1">QSPI_SD3</text>
<text x="118.1" y="93.6">QSPI_SCLK</text>
<text x="198.7" y="91.1">GPIO12</text>
<text x="198.7" y="93.6">GPIO13</text>
<text x="243.2" y="93.6">GPIO15</text>
<text x="243.2" y="91.1">GPIO14</text>
<text x="198.7" y="96.2">GPIO14</text>
<text x="198.7" y="101.3">GPIO16</text>
<text x="198.7" y="98.7">GPIO15</text>
<text x="127" y="106.3">XIN</text>
<text x="198.7" y="103.8">GPIO17</text>
<text x="198.7" y="106.3">GPIO18</text>
<text x="198.7" y="111.4">GPIO20</text>
<text x="198.7" y="114">GPIO21</text>
<text x="198.7" y="108.9">GPIO19</text>
<text x="231.1" y="112.7">GPIO29_ADC3</text>
<text x="127" y="116.5">XOUT</text>
<text x="198.7" y="119">GPIO23</text>
<text x="198.7" y="116.5">GPIO22</text>
<text x="231.1" y="115.2">GPIO28_ADC2</text>
<text x="231.1" y="117.8">GPIO27_ADC1</text>
<text x="69.1" y="121.6">XIN</text>
<text x="105.9" y="125.4">GPIO3</text>
<text x="198.7" y="121.6">GPIO24</text>
<text x="198.7" y="124.1">GPIO25</text>
<text x="231.1" y="125.4">GPIO24</text>
<text x="231.1" y="120.3">GPIO26_ADC0</text>
<text x="231.1" y="122.8">GPIO25</text>
<text x="127" y="129.2">SWD</text>
<text x="127" y="126.7">SWCLK</text>
<text x="198" y="131.7">GPIO27_ADC1</text>
<text x="198" y="129.2">GPIO26_ADC0</text>
<text x="231.1" y="127.9">GPIO23</text>
<text x="231.1" y="130.5">GPIO22</text>
<text x="67.4" y="136.8">XOUT</text>
<text x="198" y="134.3">GPIO28_ADC2</text>
<text x="198" y="136.8">GPIO29_ADC3</text>
<text x="231.1" y="133">GPIO21</text>
<text x="231.1" y="135.5">GPIO20</text>
<text x="231.1" y="140.6">GPIO18</text>
<text x="231.1" y="143.2">GPIO17</text>
<text x="231.1" y="138.1">GPIO19</text>
<text x="231.1" y="145.7">GPIO16</text>
<text x="231.1" y="148.2">RUN</text>
<text x="231.1" y="150.8">SWD</text>
<text x="231.1" y="153.3">SWCLK</text>
<text x="46.3" y="166">GPIO4</text>
</g>
</svg>
